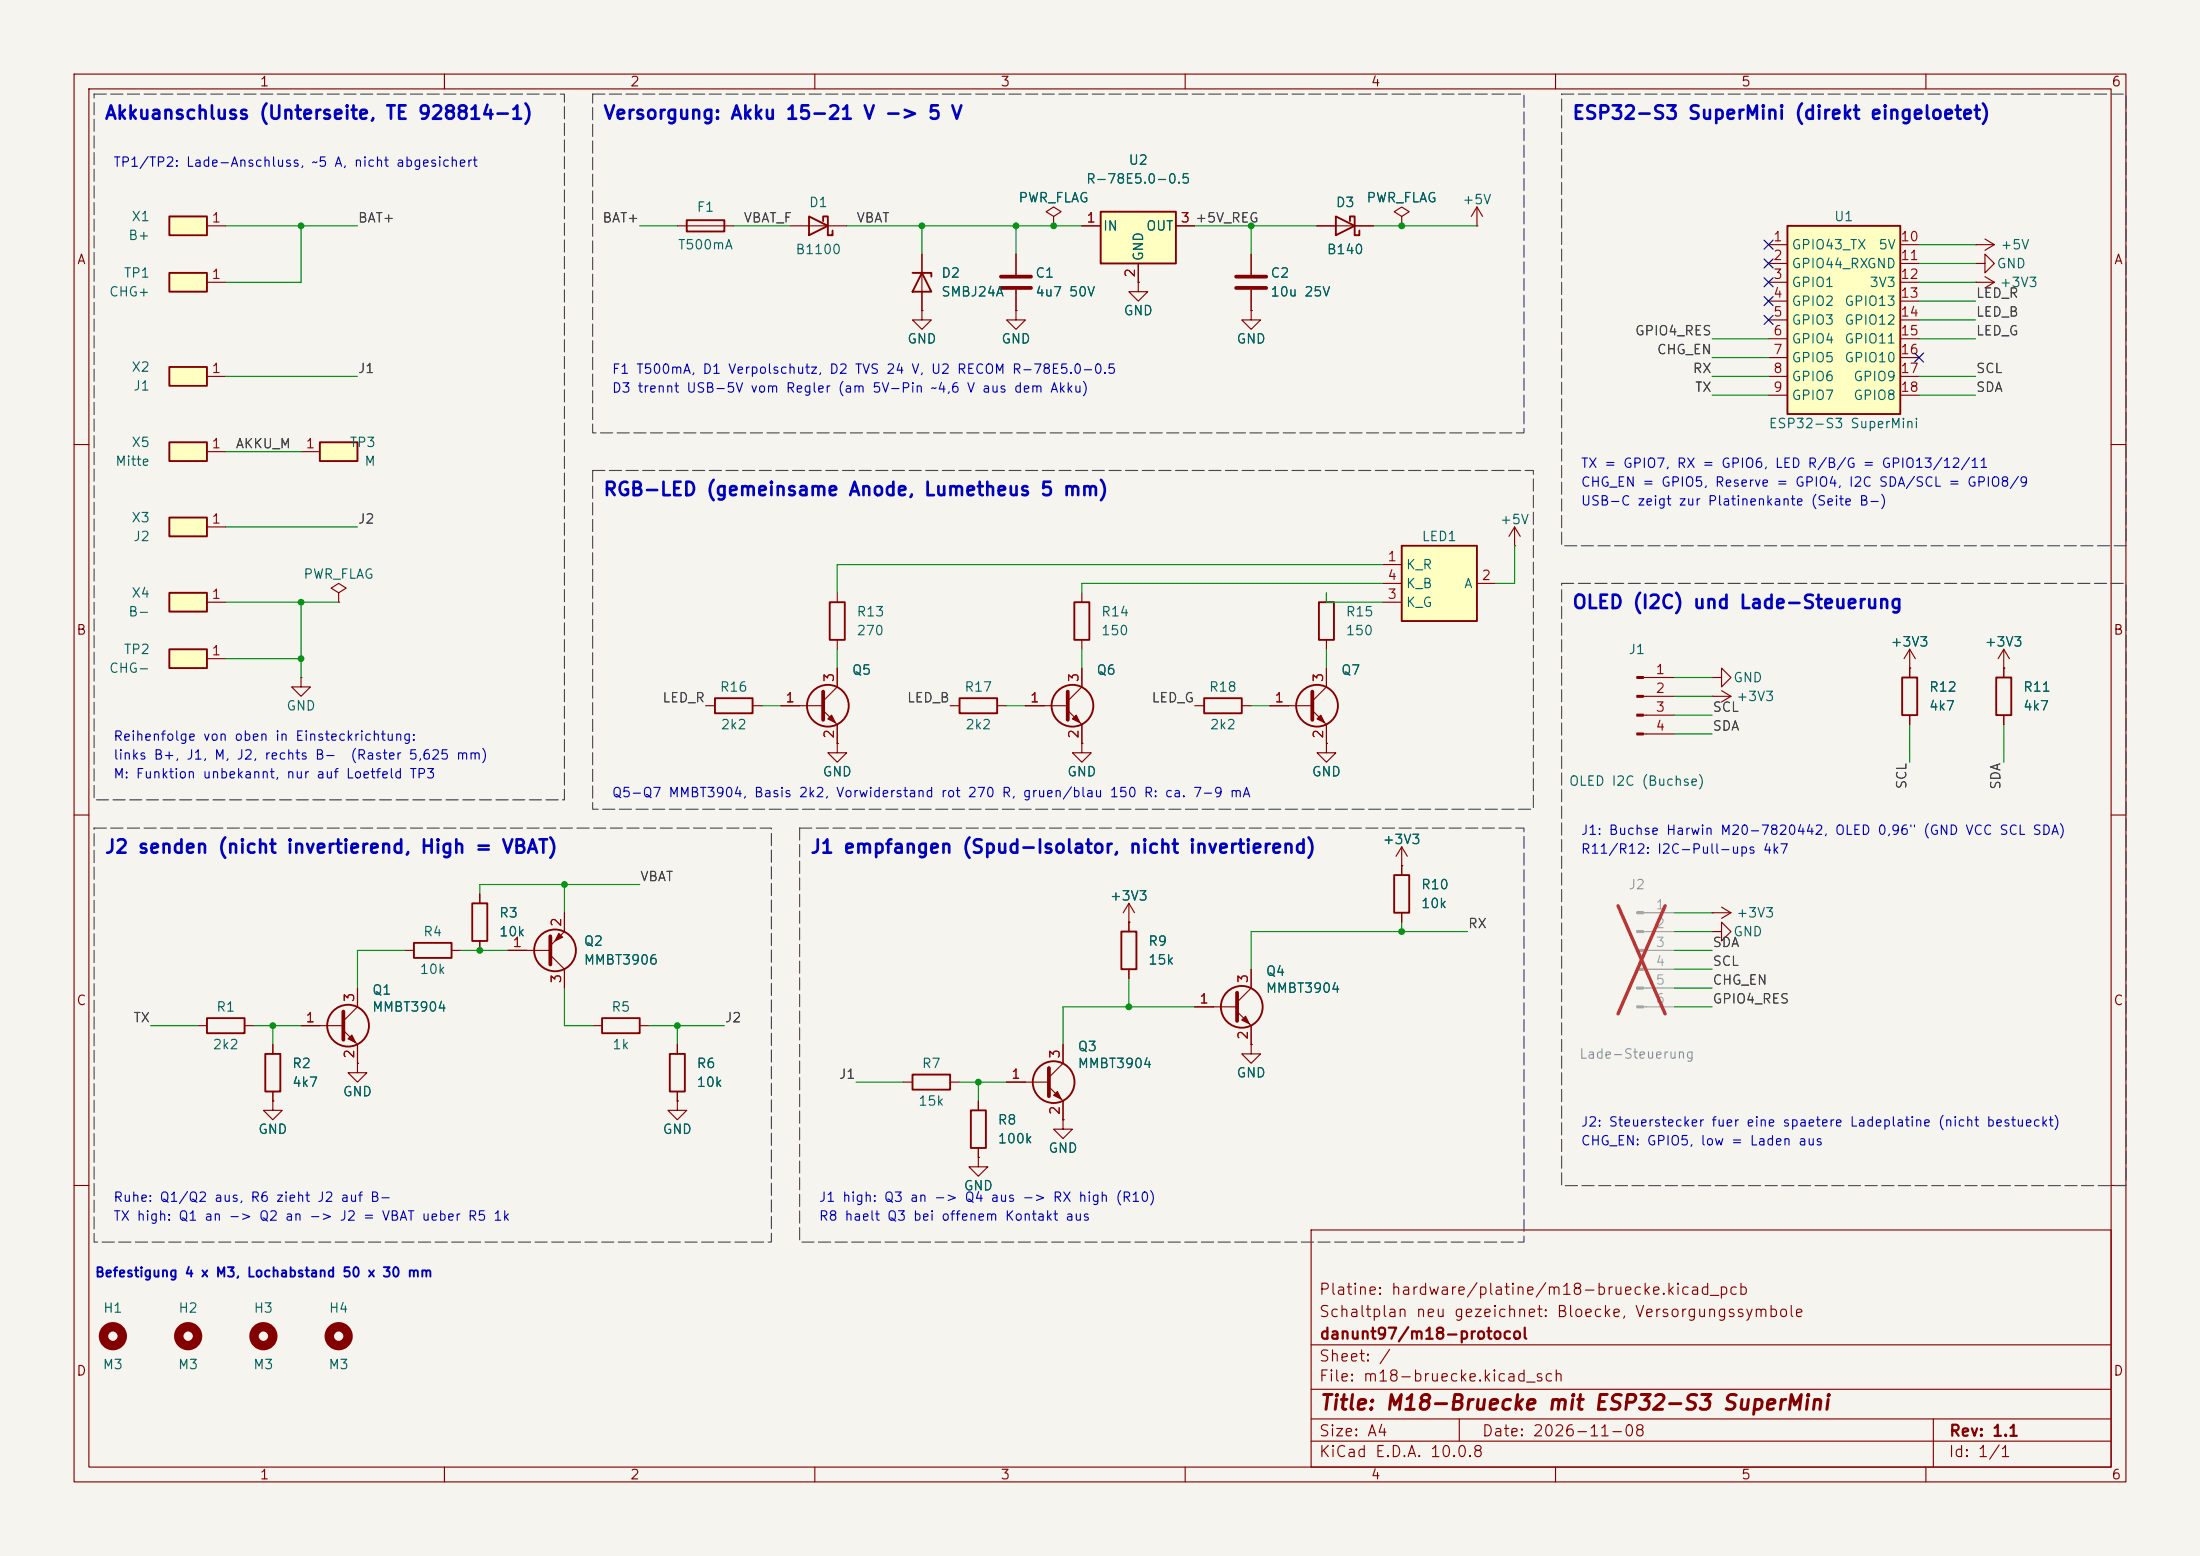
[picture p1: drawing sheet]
<svg xmlns="http://www.w3.org/2000/svg" width="297mm" height="210mm" viewBox="0 0 297 210" stroke-linecap="round" stroke-linejoin="round" font-family="sans-serif">
<path d="M0 0h297v210h-297z" fill="#f5f4ef" stroke="#f5f4ef" stroke-width=".14"/>
<g fill="none" stroke="#840000" stroke-width=".15">
<path d="M10 10h277v190h-277zM12 12h273v186h-273zM60 10v2M110 10v2M160 10v2M210 10v2M260 10v2M10 60h2M285 60h2M10 110h2M285 110h2M54.6 128.3h1.3"/>
<path d="M61 128.3h1.2M10 160h2M177 166h108v32h-108zM285 160h2M60 198v2M110 198v2M160 198v2M177 194.5h108M177 191.5h108M177 187.5h108M177 181.5h108M197 191.5v3"/>
<path d="M210 198v2M260 198v2M261 191.5v6.5"/>
</g>
<path d="M55.9 127.3h5.1v2h-5.1z" fill="none" stroke="#840000" stroke-width=".25"/>
<path d="M148.6 28.6h10.1v7h-10.1z" fill="#ffffc2"/>
<g fill="none" stroke="#840000" stroke-width=".25">
<path d="M92.7 29.7h5.1v1.5h-5.1zM109.2 29.2l2.6 1.3-2.6 1.3zM111.1 29.8v-.6h.7v2.6h.6v-.7M148.6 28.6h10.1v7h-10.1zM96.5 94.2h5.1v2.1h-5.1zM112 81.3h2v5.1h-2zM129.5 94.2h5.1v2.1h-5.1zM269.5 91.4h2v5.1h-2zM27.9 137.4h5.1v2h-5.1zM151.4 125.7h2v5.1h-2zM35.8 142.2h2v5.1h-2zM123.2 145h5.1v2.1h-5.1z"/>
<circle cx="111.8" cy="95.2" r="2.82"/>
</g>
<g fill="none" stroke="#840000" stroke-width=".15">
<path d="M91.4 30.5h7.7M106.7 30.5h7.6M137.2 34.3v2.8M137.2 39.1v2.8M142.2 29.2l1.1-.6-1.1-.7-1 .7 1 .6v1.3M142.2 30.5h.1M146 30.5h2.6M153.7 38.1v1.3h1.2l-1.2 1.2-1.3-1.2h1.3M153.7 38.1h.1M153.7 35.6v2.5M158.7 30.5h2.6M266.7 33h.1"/>
<path d="M266.7 38.1h.1M266.7 33h2.5M266.7 38.1h2.5M268 32.3l1.2 .7M268 37.3l1.2 .8M269.2 33l-1.2 .8M269.2 38.1l-1.2 .8M95.2 95.3h1.3M101.6 95.3h1.3M105.4 95.3h5.7M111.1 95.9l1.9 1.9v2.5M113 90.2v2.5l-1.9 1.9"/>
<path d="M113 80v1.3M113 86.4v1.2M128.3 95.3h1.2M134.6 95.3h1.3M270.5 90.2h.1M270.5 87.6v3.8M270.5 96.5v1.3M270.5 87.6l-.8 1.3M270.5 87.6l.8 1.3M113 100.3v1.3h1.3l-1.3 1.3-1.2-1.3h1.2M113 100.3h.1M26.7 138.4h1.2"/>
<path d="M33 138.4h1.3M152.4 124.5h.1M152.4 121.9v3.8M152.4 130.8v1.3M152.4 121.9l-.8 1.3M152.4 121.9l.8 1.3M36.8 148.6v1.3h1.3l-1.3 1.2-1.2-1.2h1.2M36.8 148.6h.1M36.8 141v1.2M36.8 147.3v1.3M48.3 143.5v1.3h1.2l-1.2 1.3-1.3-1.3h1.3M48.3 143.5h.1"/>
<path d="M121.9 146.1h1.3M128.3 146.1h1.2"/>
</g>
<g fill="none" stroke="#840000" stroke-width="1.3">
<circle cx="15.2" cy="180.3" r="1.27"/>
<circle cx="25.4" cy="180.3" r="1.27"/>
<circle cx="35.6" cy="180.3" r="1.27"/>
<circle cx="45.7" cy="180.3" r="1.27"/>
</g>
<path d="M135.1 37.3h4.1M135.1 38.9h4.1M111.1 93.3v3.9" fill="none" stroke="#840000" stroke-width=".51"/>
<path d="M111.8 97l.5-.5 .5 1z" fill="#840000" stroke="#840000" stroke-width=".15"/>
<path d="M241.3 30.5h15.2v25.4h-15.2z" fill="#ffffc2"/>
<g fill="none" stroke="#840000" stroke-width=".25">
<path d="M123.2 36.8h2.5v.5M124.5 36.8l1.2 2.6h-2.5zM241.3 30.5h15.2v25.4h-15.2zM145 81.3h2.1v5.1h-2.1zM131.1 149.9h2v5h-2z"/>
<circle cx="144.8" cy="95.2" r="2.82"/>
<circle cx="142.2" cy="146" r="2.82"/>
</g>
<g fill="none" stroke="#840000" stroke-width=".15">
<path d="M124.5 34.3v7.6M238.8 33h2.5M238.8 35.6h2.5M238.8 38.1h2.5M256.5 33h2.6M256.5 35.6h2.6M256.5 38.1h2.6M266.7 35.6h1.3v-1.3l1.2 1.3-1.2 1.2v-1.2M266.7 35.6h.1M124.5 41.9v1.3h1.2l-1.2 1.3-1.3-1.3h1.3M124.5 41.9h.1M137.2 41.9v1.3h1.2l-1.2 1.3-1.3-1.3h1.3"/>
<path d="M137.2 41.9h.1M238.8 40.6h2.5M238.8 43.2h2.5M238.8 45.7h2.5M238.8 48.3h2.5M238.8 50.8h2.5M238.8 53.3h2.5M256.5 40.6h2.6M256.5 43.2h2.6M256.5 45.7h2.6M256.5 48.3h2.6M256.5 50.8h2.6"/>
<path d="M256.5 53.3h2.6M45.7 80l1-.6-1-.7-1 .7 1 .6v1.3M45.7 81.3h.1M138.4 95.3h5.7M144.1 95.9l1.9 1.9v2.5M146 80v1.3M146 86.4v1.2M146 90.2v2.5l-1.9 1.9M231.1 91.4h1.3v-1.2l1.3 1.2-1.3 1.3v-1.3M231.1 91.4h.1M231.1 94h.1M231.1 94h2.6"/>
<path d="M232.4 93.2l1.3 .8M233.7 94l-1.3 .7M257.8 90.2h.1M257.8 87.6l-.8 1.3M257.8 87.6l.8 1.3M257.8 87.6v2.6M146 100.3v1.3h1.3l-1.3 1.3-1.2-1.3h1.2M146 100.3h.1M132.1 156.2v1.3h1.2l-1.2 1.3-1.3-1.3h1.3M132.1 156.2h.1M132.1 148.6v1.3M132.1 154.9v1.3"/>
<path d="M135.9 146.1h5.7M141.6 146.7l1.9 1.9v2.5M143.5 151.1v1.3h1.3l-1.3 1.3-1.3-1.3h1.3M143.5 151.1h.1M143.5 141v2.5l-1.9 1.9"/>
</g>
<path d="M144.1 93.3v3.9M141.6 144.1v3.9" fill="none" stroke="#840000" stroke-width=".51"/>
<g fill="#840000" stroke="#840000" stroke-width=".15">
<path d="M142.2 147.8l.5-.5 .6 1z"/>
<path d="M144.8 97l.5-.5 .5 1z"/>
</g>
<path d="M22.9 69.9h5v2.5h-5z" fill="#ffffc2"/>
<path d="M22.9 69.9h5v2.5h-5z" fill="none" stroke="#840000" stroke-width=".25"/>
<path d="M27.9 71.1h2.6" fill="none" stroke="#840000" stroke-width=".15"/>
<path d="M43.2 59.7h5.1v2.5h-5.1z" fill="#ffffc2"/>
<path d="M43.2 59.7h5.1v2.5h-5.1z" fill="none" stroke="#840000" stroke-width=".25"/>
<path d="M40.6 61h2.6M204.5 73.7h.1M204.5 71.1l-.8 1.3M204.5 71.1l.7 1.3M204.5 71.1v2.6" fill="none" stroke="#840000" stroke-width=".15"/>
<path d="M22.9 36.8h5v2.6h-5z" fill="#ffffc2"/>
<path d="M22.9 36.8h5v2.6h-5z" fill="none" stroke="#840000" stroke-width=".25"/>
<path d="M27.9 38.1h2.6" fill="none" stroke="#840000" stroke-width=".15"/>
<path d="M22.9 49.5h5v2.6h-5z" fill="#ffffc2"/>
<path d="M22.9 49.5h5v2.6h-5z" fill="none" stroke="#840000" stroke-width=".25"/>
<path d="M27.9 50.8h2.6" fill="none" stroke="#840000" stroke-width=".15"/>
<path d="M22.9 29.2h5v2.6h-5z" fill="#ffffc2"/>
<path d="M22.9 29.2h5v2.6h-5z" fill="none" stroke="#840000" stroke-width=".25"/>
<path d="M27.9 30.5h2.6" fill="none" stroke="#840000" stroke-width=".15"/>
<path d="M22.9 59.7h5v2.5h-5z" fill="#ffffc2"/>
<path d="M22.9 59.7h5v2.5h-5z" fill="none" stroke="#840000" stroke-width=".25"/>
<path d="M27.9 61h2.6" fill="none" stroke="#840000" stroke-width=".15"/>
<path d="M189.2 73.7h10.2v10.1h-10.2z" fill="#ffffc2"/>
<path d="M189.2 73.7h10.2v10.1h-10.2zM178.1 81.3h2v5.1h-2z" fill="none" stroke="#840000" stroke-width=".25"/>
<path d="M186.7 76.2h2.5M186.7 78.7h2.5M199.4 78.7h2.5M40.6 91.4v1.3h1.3l-1.3 1.3-1.2-1.3h1.2M40.6 91.4h.1M179.1 80v1.3M179.1 86.4v1.2M186.7 81.3h2.5" fill="none" stroke="#840000" stroke-width=".15"/>
<path d="M22.9 87.6h5v2.6h-5z" fill="#ffffc2"/>
<path d="M22.9 87.6h5v2.6h-5z" fill="none" stroke="#840000" stroke-width=".25"/>
<path d="M27.9 88.9h2.6" fill="none" stroke="#840000" stroke-width=".15"/>
<path d="M22.9 80h5v2.6h-5z" fill="#ffffc2"/>
<g fill="none" stroke="#840000" stroke-width=".25">
<path d="M180.3 29.2l2.6 1.3-2.6 1.3zM182.2 29.8v-.6h.7v2.6h.6v-.7M22.9 80h5v2.6h-5zM162.6 94.2h5v2.1h-5zM256.8 91.4h2v5.1h-2zM188.2 118.1h2v5.1h-2zM63.8 121.9h2v5.1h-2zM81.3 137.4h5.1v2h-5.1zM90.4 142.2h2.1v5.1h-2.1z"/>
<circle cx="177.8" cy="95.2" r="2.82"/>
<circle cx="47" cy="138.4" r="2.82"/>
<circle cx="74.9" cy="128.3" r="2.82"/>
<circle cx="167.6" cy="135.9" r="2.82"/>
</g>
<g fill="none" stroke="#840000" stroke-width=".15">
<path d="M124.5 34.3v2.5M124.5 39.4v2.5M137.2 34.3v2.8M137.2 39.1v2.8M142.2 30.5h.1M146 30.5h2.6M153.7 38.1h.1M153.7 35.6v2.5M158.7 30.5h2.6M168.9 34.3v2.8M168.9 39.1v2.8M177.8 30.5h7.6"/>
<path d="M189.2 29.2l1-.6-1-.7-1 .7 1 .6v1.3M189.2 30.5h.1M199.4 30.5h.1M199.4 27.9l-.8 1.3M199.4 27.9l.8 1.3M199.4 27.9v2.6M124.5 41.9h.1M137.2 41.9h.1M168.9 41.9v1.3h1.3l-1.3 1.3-1.3-1.3h1.3M168.9 41.9h.1M27.9 81.3h2.6M105.4 95.3h2.5"/>
<path d="M113 90.2v2.5M113 97.8v2.5M138.4 95.3h2.6M146 90.2v2.5M146 97.8v2.5M161.3 95.3h1.3M167.6 95.3h1.3M171.4 95.3h5.8M177.2 95.9l1.9 1.9v2.5M179.1 90.2v2.5l-1.9 1.9M221.8 91.4h4.3M221.8 94h4.3"/>
<path d="M221.8 96.5h4.3M221.8 99.1h4.3M257.8 90.2h.1M257.8 90.2v1.2M257.8 96.5v1.3M270.5 90.2h.1M270.5 90.2v1.2M270.5 96.5v1.3M113 100.3h.1M146 100.3h.1M179.1 100.3v1.3h1.2l-1.2 1.3-1.3-1.3h1.3M179.1 100.3h.1"/>
<path d="M189.2 116.8h.1M189.2 114.3l-.7 1.3M189.2 114.3l.8 1.3M189.2 114.3v3.8M40.6 138.4h5.8M46.4 139.1l1.9 1.9v2.5M48.3 133.4v2.5l-1.9 1.9M64.8 120.7v1.2M64.8 127v1.3M68.6 128.3h5.7M74.3 128.9l1.9 1.9v2.6M76.2 123.2v2.5l-1.9 1.9"/>
<path d="M80 138.4h1.3M86.4 138.4h1.2M152.4 124.5h.1M152.4 124.5v1.2M152.4 130.8v1.3M161.3 135.9h5.7M167 136.5l1.9 1.9v2.6M168.9 130.8v2.6l-1.9 1.9M189.2 123.2v1.3M231.1 125.7h1.3v-1.2l1.3 1.2-1.3 1.3v-1.3M231.1 125.7h.1M231.1 123.2h.1"/>
<path d="M231.1 123.2h2.6M232.4 122.4l1.3 .8M233.7 123.2l-1.3 .8M36.8 148.6h.1M36.8 141v1.2M36.8 147.3v1.3M48.3 143.5h.1M91.4 148.6v1.3h1.3l-1.3 1.2-1.2-1.2h1.2M91.4 148.6h.1M91.4 141v1.2M91.4 147.3v1.3M132.1 156.2h.1"/>
<path d="M132.1 148.6v1.3M132.1 154.9v1.3M135.9 146.1h2.5M143.5 151.1h.1M143.5 141v2.5M143.5 148.6v2.5M168.9 141v1.2h1.3l-1.3 1.3-1.3-1.3h1.3M168.9 141h.1"/>
</g>
<path d="M166.9 37.3h4M166.9 38.9h4M177.2 93.3v3.9M46.4 136.5v3.8M74.3 126.4v3.8M167 134v3.8" fill="none" stroke="#840000" stroke-width=".51"/>
<g fill="#840000" stroke="#840000" stroke-width=".15">
<path d="M167.6 137.7l.5-.5 .6 1z"/>
<path d="M75.4 126l.5 .5-1 .5z"/>
<path d="M177.8 97l.5-.5 .5 1z"/>
<path d="M47 140.2l.5-.5 .5 1z"/>
<path d="M221 91.3h.8v.3h-.8z"/>
<path d="M221 93.9h.8v.2h-.8z"/>
<path d="M221 96.4h.8v.2h-.8z"/>
<path d="M221 98.9h.8v.3h-.8z"/>
</g>
<g fill="#9c9b98" stroke="#9c9b98" stroke-width=".15">
<path d="M221 123.1h.8v.2h-.8z"/>
<path d="M221 125.6h.8v.3h-.8z"/>
<path d="M221 128.1h.8v.3h-.8z"/>
<path d="M221 130.7h.8v.2h-.8z"/>
<path d="M221 133.2h.8v.3h-.8z"/>
<path d="M221 135.8h.8v.2h-.8z"/>
</g>
<path d="M221.8 123.2h4.3M221.8 125.7h4.3M221.8 128.3h4.3M221.8 130.8h4.3M221.8 133.4h4.3M221.8 135.9h4.3" fill="none" stroke="#9c9b98" stroke-width=".15"/>
<path d="M218.4 122.2l6.4 14.6M224.8 122.2l-6.4 14.6" fill="none" stroke="#e12e31" stroke-width=".46"/>
<g fill="none" stroke="#009600" stroke-width=".15">
<path d="M30.5 30.5h17.8M40.6 30.5v7.6h-10.1M86.4 30.5h5M99.1 30.5h7.6M114.3 30.5h31.7M124.5 30.5v3.8M137.2 30.5v3.8M161.3 30.5h16.5M168.9 30.5v3.8M185.4 30.5h14M259.1 33h7.6M259.1 38.1h7.6"/>
<path d="M259.1 35.6h7.6M30.5 50.8h17.8M231.1 53.3h7.7M231.1 45.7h7.7M231.1 50.8h7.7M231.1 48.3h7.7M259.1 53.3h7.6M259.1 40.6h7.6M259.1 43.2h7.6M259.1 45.7h7.6M259.1 50.8h7.6M30.5 61h10.1"/>
<path d="M30.5 71.1h17.8M186.7 76.2h-73.7v3.8M186.7 78.7h-40.7v1.3M204.5 73.7v5h-2.6M30.5 81.3h15.2M30.5 88.9h10.1M40.6 81.3v10.1M102.9 95.3h2.5M113 87.6v2.6M135.9 95.3h2.5M146 87.6v2.6M168.9 95.3h2.5"/>
<path d="M179.1 80v1.3h7.6M179.1 87.6v2.6M226.1 99.1h5M226.1 96.5h5M226.1 94h5M226.1 91.4h5M257.8 97.8v5.1M270.5 97.8v5.1M76.2 119.4v3.8M86.4 119.4h-21.6v1.3M20.3 138.4h6.4M34.3 138.4h6.3"/>
<path d="M36.8 138.4v2.6M54.6 128.3h-6.3v5.1M62.2 128.3h6.4M76.2 133.4v5h3.8M87.6 138.4h10.2M91.4 138.4v2.6M152.4 132.1v3.8M161.3 135.9h-17.8v5.1M189.2 124.5v1.2M198.1 125.7h-29.2v5.1M226.1 135.9h5M226.1 133.4h5"/>
<path d="M226.1 128.3h5M226.1 130.8h5M226.1 125.7h5M226.1 123.2h5M115.6 146.1h6.3M129.5 146.1h6.4M132.1 146.1v2.5"/>
</g>
<path d="M238.2 37.5l1.2 1.2M238.2 32.4l1.2 1.2M238.2 35l1.2 1.2M239.4 37.5l-1.2 1.2M239.4 32.4l-1.2 1.2M239.4 35l-1.2 1.2M238.2 42.6l1.2 1.2M238.2 40l1.2 1.2M239.4 42.6l-1.2 1.2M239.4 40l-1.2 1.2M258.5 47.7l1.2 1.2M259.7 47.7l-1.2 1.2" fill="none" stroke="#000084" stroke-width=".15"/>
<path d="M12.7 12.7h63.5v95.3h-63.5zM80 12.7h125.7v45.7h-125.7zM210.8 12.7h76.2v61h-76.2zM80 63.5h127v45.7h-127zM210.8 78.7h76.2v81.3h-76.2zM12.7 111.8h91.4v55.8h-91.4zM107.9 111.8h97.8v55.8h-97.8z" fill="none" stroke="#484848" stroke-width=".15" stroke-dasharray="1.6 .6"/>
<g fill="#009600">
<circle cx="189.2" cy="30.5" r=".46"/>
<circle cx="168.9" cy="30.5" r=".46"/>
<circle cx="189.2" cy="125.7" r=".46"/>
<circle cx="64.8" cy="128.3" r=".46"/>
<circle cx="91.4" cy="138.4" r=".46"/>
<circle cx="76.2" cy="119.4" r=".46"/>
<circle cx="40.6" cy="81.3" r=".46"/>
<circle cx="40.6" cy="88.9" r=".46"/>
<circle cx="40.6" cy="30.5" r=".46"/>
<circle cx="152.4" cy="135.9" r=".46"/>
<circle cx="132.1" cy="146.1" r=".46"/>
<circle cx="142.2" cy="30.5" r=".46"/>
<circle cx="137.2" cy="30.5" r=".46"/>
<circle cx="124.5" cy="30.5" r=".46"/>
<circle cx="36.8" cy="138.4" r=".46"/>
</g>
<text font-size="2" fill="#840000" x="178" y="190.8">Title: M18-Bruecke mit ESP32-S3 SuperMini</text>
<g font-size="1.8" fill="#0000c2">
<text x="14" y="16.6">Akkuanschluss (Unterseite, TE 928814-1)</text>
<text x="81.3" y="16.6">Versorgung: Akku 15-21 V -&gt; 5 V</text>
<text x="212.1" y="16.6">ESP32-S3 SuperMini (direkt eingeloetet)</text>
<text x="81.3" y="67.4">RGB-LED (gemeinsame Anode, Lumetheus 5 mm)</text>
<text x="212.1" y="82.6">OLED (I2C) und Lade-Steuerung</text>
<text x="14" y="115.6">J2 senden (nicht invertierend, High = VBAT)</text>
<text x="109.3" y="115.6">J1 empfangen (Spud-Isolator, nicht invertierend)</text>
</g>
<g font-size="1.5" fill="#840000">
<text x="178" y="178.1">Schaltplan neu gezeichnet: Bloecke, Versorgungssymbole</text>
<text x="178" y="175.1">Platine: hardware/platine/m18-bruecke.kicad_pcb</text>
<text x="178" y="184.1">Sheet: /</text>
<text x="178" y="181.1">danunt97/m18-protocol</text>
<text x="178" y="186.8">File: m18-bruecke.kicad_sch</text>
<text x="178" y="197">KiCad E.D.A. 10.0.8</text>
<text x="178" y="194.2">Size: A4</text>
<text x="200" y="194.2">Date: 2026-11-08</text>
<text x="263" y="197">Id: 1/1</text>
<text x="263" y="194.2">Rev: 1.1</text>
</g>
<g font-size="1.3" fill="#840000">
<text x="35" y="12">1</text>
<text x="85" y="12">2</text>
<text x="135" y="12">3</text>
<text x="185" y="12">4</text>
<text x="235" y="12">5</text>
<text x="285" y="12">6</text>
<text x="10.3" y="36">A</text>
<text x="285.3" y="36">A</text>
<text x="10.2" y="86">B</text>
<text x="285.2" y="86">B</text>
<text x="10.2" y="136">C</text>
<text x="285.2" y="136">C</text>
<text x="10.2" y="186">D</text>
<text x="285.2" y="186">D</text>
<text x="35" y="200">1</text>
<text x="85" y="200">2</text>
<text x="135" y="200">3</text>
<text x="185" y="200">4</text>
<text x="235" y="200">5</text>
<text x="285" y="200">6</text>
</g>
<g font-size="1.3" fill="#0000c2">
<text x="15.2" y="22.8">TP1/TP2: Lade-Anschluss, ~5 A, nicht abgesichert</text>
<text x="82.5" y="50.8">F1 T500mA, D1 Verpolschutz, D2 TVS 24 V, U2 RECOM R-78E5.0-0.5</text>
<text x="82.5" y="53.3">D3 trennt USB-5V vom Regler (am 5V-Pin ~4,6 V aus dem Akku)</text>
<text x="213.3" y="63.5">TX = GPIO7, RX = GPIO6, LED R/B/G = GPIO13/12/11</text>
<text x="213.3" y="68.6">USB-C zeigt zur Platinenkante (Seite B-)</text>
<text x="213.3" y="66">CHG_EN = GPIO5, Reserve = GPIO4, I2C SDA/SCL = GPIO8/9</text>
<text x="15.2" y="100.3">Reihenfolge von oben in Einsteckrichtung:</text>
<text x="15.2" y="105.4">M: Funktion unbekannt, nur auf Loetfeld TP3</text>
<text x="15.2" y="102.8">links B+, J1, M, J2, rechts B-</text>
<text x="47.2" y="102.8">(Raster 5,625 mm)</text>
<text x="82.5" y="107.9">Q5-Q7 MMBT3904, Basis 2k2, Vorwiderstand rot 270 R, gruen/blau 150 R: ca. 7-9 mA</text>
<text x="213.3" y="113">J1: Buchse Harwin M20-7820442, OLED 0,96&quot; (GND VCC SCL SDA)</text>
<text x="213.3" y="115.5">R11/R12: I2C-Pull-ups 4k7</text>
<text x="213.3" y="152.4">J2: Steuerstecker fuer eine spaetere Ladeplatine (nicht bestueckt)</text>
<text x="213.3" y="154.9">CHG_EN: GPIO5, low = Laden aus</text>
<text x="15.2" y="162.5">Ruhe: Q1/Q2 aus, R6 zieht J2 auf B-</text>
<text x="15.2" y="165.1">TX high: Q1 an -&gt; Q2 an -&gt; J2 = VBAT ueber R5 1k</text>
<text x="110.5" y="162.5">J1 high: Q3 an -&gt; Q4 aus -&gt; RX high (R10)</text>
<text x="110.5" y="165.1">R8 haelt Q3 bei offenem Kontakt aus</text>
<text x="12.7" y="172.7">Befestigung 4 x M3, Lochabstand 50 x 30 mm</text>
</g>
<g font-size="1.3" fill="#006464">
<text x="152.3" y="22.6">U2</text>
<text x="94" y="28.9">F1</text>
<text x="109.1" y="28.3">D1</text>
<text x="137.4" y="27.6">PWR_FLAG</text>
<text x="146.5" y="25.1">R-78E5.0-0.5</text>
<text x="180.2" y="28.3">D3</text>
<text x="184.4" y="27.6">PWR_FLAG</text>
<text x="197.3" y="27.9">+5V</text>
<text x="17.2" y="32.7">B+</text>
<text x="17.7" y="30.2">X1</text>
<text x="91.4" y="34">T500mA</text>
<text x="107.3" y="34.6">B1100</text>
<text x="148.8" y="31.4">IN</text>
<text x="154.6" y="35.3" transform="rotate(-90 154.6 35.3)">GND</text>
<text x="154.6" y="31.4">OUT</text>
<text x="179" y="34.6">B140</text>
<text x="241.8" y="34">GPIO43_TX</text>
<text x="247.5" y="30.2">U1</text>
<text x="253.5" y="34">5V</text>
<text x="270" y="34">+5V</text>
<text x="14.6" y="40.3">CHG+</text>
<text x="16.6" y="37.8">TP1</text>
<text x="127" y="37.8">D2</text>
<text x="127" y="40.3">SMBJ24A</text>
<text x="139.7" y="37.8">C1</text>
<text x="139.7" y="40.3">4u7 50V</text>
<text x="171.4" y="37.8">C2</text>
<text x="171.4" y="40.3">10u 25V</text>
<text x="241.8" y="36.5">GPIO44_RXGND</text>
<text x="241.8" y="39.1">GPIO1</text>
<text x="241.8" y="41.6">GPIO2</text>
<text x="248.9" y="41.6">GPIO13</text>
<text x="252.3" y="39.1">3V3</text>
<text x="269.5" y="36.5">GND</text>
<text x="269.9" y="39.1">+3V3</text>
<text x="122.4" y="46.7">GND</text>
<text x="135.1" y="46.7">GND</text>
<text x="151.6" y="42.9">GND</text>
<text x="166.8" y="46.7">GND</text>
<text x="241.8" y="44.1">GPIO3</text>
<text x="241.8" y="46.7">GPIO4</text>
<text x="248.9" y="44.1">GPIO12</text>
<text x="248.9" y="46.7">GPIO11</text>
<text x="17.7" y="50.5">X2</text>
<text x="17.9" y="53">J1</text>
<text x="241.8" y="49.2">GPIO5</text>
<text x="241.8" y="51.8">GPIO6</text>
<text x="248.9" y="49.2">GPIO10</text>
<text x="250.1" y="51.8">GPIO9</text>
<text x="238.7" y="58.1">ESP32-S3 SuperMini</text>
<text x="241.8" y="54.3">GPIO7</text>
<text x="250.1" y="54.3">GPIO8</text>
<text x="15.5" y="63.2">Mitte</text>
<text x="17.7" y="60.7">X5</text>
<text x="47.1" y="60.7">TP3</text>
<text x="49.1" y="63.2">M</text>
<text x="17.7" y="70.8">X3</text>
<text x="202.4" y="71.1">+5V</text>
<text x="17.9" y="73.4">J2</text>
<text x="189.7" y="77.2">K_R</text>
<text x="191.9" y="73.4">LED1</text>
<text x="17.2" y="83.5">B-</text>
<text x="17.7" y="81">X4</text>
<text x="40.9" y="78.4">PWR_FLAG</text>
<text x="115.6" y="83.5">R13</text>
<text x="148.6" y="83.5">R14</text>
<text x="181.6" y="83.5">R15</text>
<text x="189.7" y="82.2">K_G</text>
<text x="189.7" y="79.7">K_B</text>
<text x="197.6" y="79.7">A</text>
<text x="16.6" y="88.6">TP2</text>
<text x="115.6" y="86.1">270</text>
<text x="148.6" y="86.1">150</text>
<text x="181.6" y="86.1">150</text>
<text x="219.8" y="88.6">J1</text>
<text x="255.1" y="87.6">+3V3</text>
<text x="267.8" y="87.6">+3V3</text>
<text x="14.6" y="91.1">CHG-</text>
<text x="97.1" y="93.7">R16</text>
<text x="114.9" y="91.4">Q5</text>
<text x="130.1" y="93.7">R17</text>
<text x="147.9" y="91.4">Q6</text>
<text x="163.1" y="93.7">R18</text>
<text x="181" y="91.4">Q7</text>
<text x="233.9" y="92.4">GND</text>
<text x="234.3" y="94.9">+3V3</text>
<text x="260.3" y="93.7">R12</text>
<text x="273" y="93.7">R11</text>
<text x="38.6" y="96.2">GND</text>
<text x="97.2" y="98.8">2k2</text>
<text x="130.2" y="98.8">2k2</text>
<text x="163.2" y="98.8">2k2</text>
<text x="260.3" y="96.2">4k7</text>
<text x="273" y="96.2">4k7</text>
<text x="111" y="105.1">GND</text>
<text x="144" y="105.1">GND</text>
<text x="177" y="105.1">GND</text>
<text x="211.7" y="106.4">OLED I2C (Buchse)</text>
<text x="186.6" y="114.2">+3V3</text>
<text x="67.3" y="124.2">R3</text>
<text x="149.7" y="121.9">+3V3</text>
<text x="191.8" y="120.3">R10</text>
<text x="191.8" y="122.9">10k</text>
<text x="234.3" y="124.2">+3V3</text>
<text x="56.6" y="131.8">10k</text>
<text x="57.1" y="126.7">R4</text>
<text x="67.3" y="126.7">10k</text>
<text x="78.7" y="128">Q2</text>
<text x="78.7" y="130.5">MMBT3906</text>
<text x="154.9" y="128">R9</text>
<text x="154.9" y="130.5">15k</text>
<text x="233.9" y="126.7">GND</text>
<text x="29.1" y="136.9">R1</text>
<text x="50.2" y="134.6">Q1</text>
<text x="50.2" y="136.9">MMBT3904</text>
<text x="82.5" y="136.9">R5</text>
<text x="170.8" y="132">Q4</text>
<text x="170.8" y="134.3">MMBT3904</text>
<text x="28.6" y="141.9">2k2</text>
<text x="82.6" y="141.9">1k</text>
<text x="145.4" y="142.2">Q3</text>
<text x="39.4" y="144.5">R2</text>
<text x="39.4" y="147">4k7</text>
<text x="46.2" y="148.3">GND</text>
<text x="94" y="144.5">R6</text>
<text x="94" y="147">10k</text>
<text x="123.9" y="149.6">15k</text>
<text x="124.4" y="144.5">R7</text>
<text x="145.4" y="144.5">MMBT3904</text>
<text x="166.8" y="145.7">GND</text>
<text x="34.8" y="153.4">GND</text>
<text x="89.4" y="153.4">GND</text>
<text x="134.6" y="152.1">R8</text>
<text x="134.6" y="154.6">100k</text>
<text x="141.4" y="155.9">GND</text>
<text x="130" y="161">GND</text>
<text x="13.8" y="177.5">H1</text>
<text x="24" y="177.5">H2</text>
<text x="34.2" y="177.5">H3</text>
<text x="44.3" y="177.5">H4</text>
<text x="13.8" y="185.1">M3</text>
<text x="23.9" y="185.1">M3</text>
<text x="34.1" y="185.1">M3</text>
<text x="44.3" y="185.1">M3</text>
</g>
<g font-size="1.3" fill="#a90000">
<text x="28.5" y="30.3">1</text>
<text x="146.6" y="30.3">1</text>
<text x="159.3" y="30.3">3 +5V_REG</text>
<text x="159.3" y="30.3">3</text>
<text x="239.3" y="32.9">1</text>
<text x="239.3" y="35.4">2</text>
<text x="256.5" y="32.9">10</text>
<text x="256.5" y="35.4">11</text>
<text x="28.5" y="38">1</text>
<text x="153.5" y="37.6" transform="rotate(-90 153.5 37.6)">2</text>
<text x="239.3" y="38">3</text>
<text x="239.3" y="40.5">4</text>
<text x="256.5" y="38">12</text>
<text x="256.5" y="40.5">13</text>
<text x="239.3" y="43">5</text>
<text x="239.3" y="45.6">6</text>
<text x="256.5" y="43">14</text>
<text x="256.5" y="45.6">15</text>
<text x="28.5" y="50.7">1</text>
<text x="239.3" y="48.1">7</text>
<text x="239.3" y="50.7">8</text>
<text x="239.3" y="53.2">9</text>
<text x="256.5" y="48.1">16</text>
<text x="256.5" y="50.7">17</text>
<text x="256.5" y="53.2">18</text>
<text x="28.5" y="60.8">1</text>
<text x="41.2" y="60.8">1</text>
<text x="28.5" y="71">1</text>
<text x="187.2" y="76.1">1</text>
<text x="28.5" y="81.1">1</text>
<text x="187.2" y="81.1">3</text>
<text x="187.2" y="78.6">4</text>
<text x="199.9" y="78.6">2</text>
<text x="28.5" y="88.8">1</text>
<text x="105.9" y="95.1">1</text>
<text x="112.9" y="92.2" transform="rotate(-90 112.9 92.2)">3</text>
<text x="139" y="95.1">1</text>
<text x="145.9" y="92.2" transform="rotate(-90 145.9 92.2)">3</text>
<text x="172" y="95.1">1</text>
<text x="178.9" y="92.2" transform="rotate(-90 178.9 92.2)">3</text>
<text x="223.4" y="91.3">1</text>
<text x="223.4" y="93.8">2</text>
<text x="112.9" y="99.8" transform="rotate(-90 112.9 99.8)">2</text>
<text x="145.9" y="99.8" transform="rotate(-90 145.9 99.8)">2</text>
<text x="178.9" y="99.8" transform="rotate(-90 178.9 99.8)">2</text>
<text x="223.4" y="96.4">3</text>
<text x="223.4" y="98.9">4</text>
<text x="76.1" y="125.2" transform="rotate(-90 76.1 125.2)">2</text>
<text x="69.1" y="128.1">1</text>
<text x="48.1" y="135.4" transform="rotate(-90 48.1 135.4)">3</text>
<text x="76.1" y="132.8" transform="rotate(-90 76.1 132.8)">3</text>
<text x="161.8" y="135.8">1</text>
<text x="168.8" y="132.8" transform="rotate(-90 168.8 132.8)">3</text>
<text x="41.2" y="138.3">1</text>
<text x="48.1" y="143" transform="rotate(-90 48.1 143)">2</text>
<text x="143.4" y="143" transform="rotate(-90 143.4 143)">3</text>
<text x="168.8" y="140.4" transform="rotate(-90 168.8 140.4)">2</text>
<text x="136.4" y="145.9">1</text>
<text x="143.4" y="150.6" transform="rotate(-90 143.4 150.6)">2</text>
</g>
<g font-size="1.3" fill="#0f0f0f">
<text x="48.2" y="30.4">BAT+</text>
<text x="81.2" y="30.4">BAT+</text>
<text x="100.3" y="30.4">VBAT_F</text>
<text x="115.5" y="30.4">VBAT</text>
<text x="266.7" y="40.5">LED_R</text>
<text x="220.6" y="45.6">GPIO4_RES</text>
<text x="266.7" y="43.1">LED_B</text>
<text x="266.7" y="45.6">LED_G</text>
<text x="48.2" y="50.7">J1</text>
<text x="223.6" y="48.1">CHG_EN</text>
<text x="228.4" y="50.7">RX</text>
<text x="228.7" y="53.2">TX</text>
<text x="266.7" y="50.7">SCL</text>
<text x="266.7" y="53.2">SDA</text>
<text x="31.7" y="60.8">AKKU_M</text>
<text x="48.2" y="71">J2</text>
<text x="89.3" y="95.1">LED_R</text>
<text x="122.4" y="95.1">LED_B</text>
<text x="155.4" y="95.1">LED_G</text>
<text x="231.1" y="98.9">SDA</text>
<text x="231.1" y="96.4">SCL</text>
<text x="257.7" y="106.6" transform="rotate(-90 257.7 106.6)">SCL</text>
<text x="270.4" y="106.7" transform="rotate(-90 270.4 106.7)">SDA</text>
<text x="86.3" y="119.3">VBAT</text>
<text x="198.1" y="125.6">RX</text>
<text x="231.1" y="128.1">SDA</text>
<text x="231.1" y="130.7">SCL</text>
<text x="231.1" y="133.2">CHG_EN</text>
<text x="231.1" y="135.8">GPIO4_RES</text>
<text x="17.9" y="138.3">TX</text>
<text x="97.8" y="138.3">J2</text>
<text x="113.2" y="145.9">J1</text>
</g>
<g font-size="1.3" fill="#939391">
<text x="219.8" y="120.3">J2</text>
<text x="213.1" y="143.2">Lade-Steuerung</text>
</g>
<g font-size="1.3" fill="#a5a4a2">
<text x="223.4" y="123.1">1</text>
<text x="223.4" y="125.6">2</text>
<text x="223.4" y="128.1">3</text>
<text x="223.4" y="130.7">4</text>
<text x="223.4" y="133.2">5</text>
<text x="223.4" y="135.8">6</text>
</g>
</svg>
